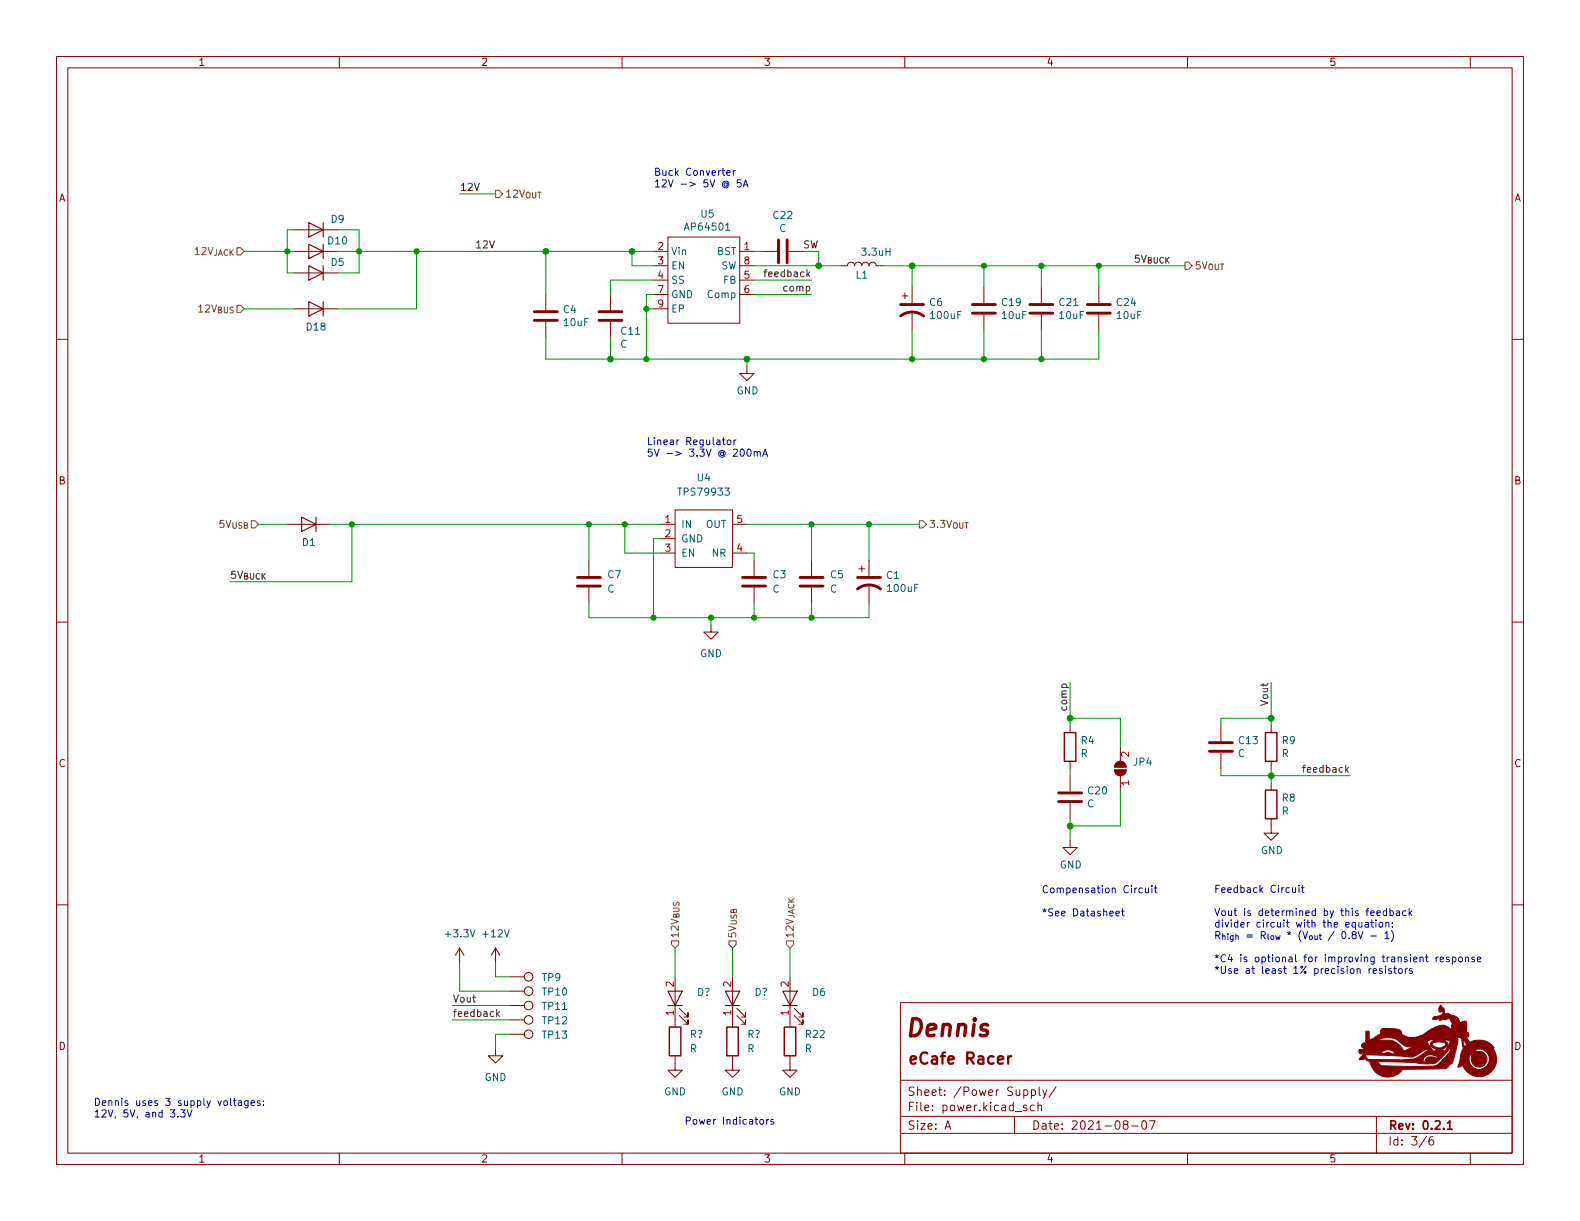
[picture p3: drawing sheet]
<svg xmlns="http://www.w3.org/2000/svg" width="279mm" height="216mm" viewBox="0 0 279 216" stroke-linecap="round" stroke-linejoin="round" font-family="sans-serif">
<g fill="none" stroke="#840000" stroke-width=".18">
<path d="M10 10h259.4v195.9h-259.4zM12 12h255.4v191.9h-255.4zM60 10v2M110 10v2M160 10v2M210 10v2M260 10v2M10 60h2M52.1 44.5h7.6M52.1 54.6h7.6M52.1 48.3h7.6M52.1 40.6h7.6"/>
<path d="M96.5 52.1v2.8M96.5 56.9v2.8M107.9 52.1v2.8M107.9 56.9v2.8M115.6 44.5h2.5M115.6 54.6h2.5M115.6 47h2.5M115.6 49.5h2.5M115.6 52.1h2.5M118.1 41.9h12.7v15.3h-12.7zM130.8 44.5h2.5M130.8 47h2.5"/>
<path d="M130.8 49.5h2.5M130.8 52.1h2.5M134.6 44.5h2.8M139.4 44.5h2.8M148.6 47h1.3a.64 .64 0 0 1 .6-.6 .64 .64 0 0 1 .6 .6 .64 .64 0 0 1 .7-.6 .64 .64 0 0 1 .6 .6 .64 .64 0 0 1 .6-.6 .64 .64 0 0 1 .7 .6 .64 .64 0 0 1 .6-.6 .64 .64 0 0 1 .6 .6h1.3M159.5 52.3h1M160 51.8v1M161.3 50.8v2.8M161.3 55.1v3.3M174 50.8v2.8M174 55.6v2.8M184.1 50.8v2.8"/>
<path d="M184.1 55.6v2.8M194.3 50.8v2.8M194.3 55.6v2.8M267.4 60h2M132.1 64.8v1.2h1.2l-1.2 1.3-1.3-1.3h1.3M50.8 92.7h7.6M104.1 99.1v2.8M116.8 92.7h2.6M116.8 95.3h2.6M116.8 97.8h2.6M119.4 90.2h10.1v10.1h-10.1zM129.5 92.7h2.6"/>
<path d="M129.5 97.8h2.6M133.3 99.1v2.8M143.5 99.1v2.8M153.7 99.1v2.8M10 110h2M104.1 103.9v2.8M125.7 110.5v1.3h1.3l-1.3 1.2-1.2-1.2h1.2M133.3 103.9v2.8M143.5 103.9v2.8M151.9 100.6h1M152.4 100.1v1M153.7 103.4v3.3"/>
<path d="M267.4 110h2M189.2 128.3v1.2M189.2 134.6v1.3M189.2 137.2v2.8M197.1 136.1h2a1.02 1.02 0 0 1-1 1.1 1.02 1.02 0 0 1-1-1.1zM197.4 134.9a1.02 1.02 0 0 1 1.1-.2 1.02 1.02 0 0 1 .6 .9h-2zM198.1 132.1v2.5M198.1 137.2v2.5M215.9 128.3v2.8M215.9 133.1v2.8M224.8 128.3v1.2M224.8 134.6v1.3"/>
<path d="M224.8 138.4v1.3M10 160h2M189.2 148.6v1.3h1.3l-1.3 1.2-1.2-1.2h1.2M189.2 142v2.8M224.8 144.8v2.5h1.3l-1.3 1.3-1.3-1.3h1.3M267.4 160h2M81.3 167.6l-.8 1.3M81.3 167.6v2.6M81.3 167.6l.7 1.3M87.6 167.6l-.7 1.3M87.6 167.6v2.6M87.6 167.6l.8 1.3"/>
<path d="M90.2 172.7h2.5M90.2 175.3h2.5M90.2 177.8h2.5M119.4 172.7v8.9M120.1 179.6l1.6 1.5v-.8v.8h-.8M120.1 178.3l1.6 1.5v-.7v.7h-.8M129.5 172.7v8.9M130.3 179.6l1.5 1.5v-.8v.8h-.7M130.3 178.3l1.5 1.5v-.7v.7h-.7M139.7 172.7v8.9M140.5 179.6l1.5 1.5v-.8v.8h-.8M140.5 178.3l1.5 1.5v-.7v.7h-.8"/>
<path d="M159.2 177.3h108.2v26.6h-108.2zM87.6 185.4v1.3h1.3l-1.3 1.3-1.2-1.3h1.2M90.2 182.9h2.5M90.2 180.3h2.5M119.4 186.7v2.5h1.2l-1.2 1.3-1.3-1.3h1.3M129.5 186.7v2.5h1.3l-1.3 1.3-1.2-1.3h1.2M139.7 186.7v2.5h1.3l-1.3 1.3-1.3-1.3h1.3M159.4 197.4h108M159.4 191h108M167.1 199.7l.5-1.5 .5 1.5M167.3 199.2h.7M179.4 197.4v3"/>
<path d="M181.5 195.5l-.3-.1-.2 .2v.2l.5 .2v.3h-.5M182.4 192.8l.4-.1 .3 .3v.4l-.1 .2h-.6M182.4 192.7v1.5M182.9 195.5l-.4-.1-.3 .3v.4l.1 .2h.6M183.5 195.6l.3-.2 .3 .1 .1 .9M183.5 194.9v1.5M183.8 192.2v1.3l.2 .2M184.4 192.7l.4 1M185.1 192.7l-.5 1.4-.2 .1M186.8 192.1l-1.3 2M198.9 198.8l-.3-.3 .1-.2 .2-.1h.4l.2 .3-.1 .2-.6 .2-.2 .2 .1 .4 .2 .2 .4-.1 .2-.2-.1-.4-.2-.2M200.1 199.1h1.2"/>
<path d="M202.1 198.2h.2a.81 .81 0 0 1 .5 .6 .81 .81 0 0 1-.3 .8l-.1 .1a.81 .81 0 0 1-.6-.6 .81 .81 0 0 1 .3-.9zM203.3 198.2h1l-.7 1.5M243.4 197.4v6.5M60 203.9v2M110 203.9v2M159.4 200.4h108M160 203.9v2M210 203.9v2M252.3 200.9l-1.3 1.9M253.4 201a.59 .59 0 0 0-.7 .6v.6l.1 .2 .5 .1 .2-.2v-.5l-.1-.2-.4-.1-.3 .3M260 203.9v2"/>
<circle cx="93.5" cy="177.8" r=".76"/>
<circle cx="93.5" cy="172.7" r=".76"/>
<circle cx="93.5" cy="175.3" r=".76"/>
<circle cx="93.5" cy="182.9" r=".76"/>
<circle cx="93.5" cy="180.3" r=".76"/>
</g>
<path d="M256 198.6l.4-.4v1.5M256 199.7h.8" fill="none" stroke="#840000" stroke-width=".3"/>
<path d="M178.3 186.8v1.3M178.9 186.8l-.4 .1-.2 .2" fill="none" stroke="#840000" stroke-width=".4"/>
<g fill="#840000" stroke="#840000" stroke-width=".18">
<path d="M241.5 182.4h.6v1.4h.3l1.7-1 .1-.1-.1-.5 .3-.3h2.3a.91 .91 0 0 1 1.1 .7l.2 .3 .3 .2a6.3 6.3 0 0 0 3.5 .4h3.6a1.04 1.04 0 0 0 1.3-1.1 1.5 1.5 0 0 1-1.8 1l-5.1 .1 1.7-.5a7.2 7.2 0 0 1 3.7-1.7l1.5 .6v-.7h.3l-.3-.4-.2-.4h.7l.3 .4h.3v.1l.1-.1h-.4l-.3-.4h-.7l-.3-.3-1.5 .3-.2-.2-1 .1-.2-.3 .3-.2h3.4l.7 .8 .1-.1-.8-.7h-3.4l3.2-.1-2.9 .1a1.34 1.34 0 0 0 1.3-.7l-.2-.3-.4 .2a.8 .8 0 0 1 .2-1.3l.4 .5a.52 .52 0 0 1 .2 .7l.1 .4 .6-.1 .6 .3a1.42 1.42 0 0 1 1.4 1.4l.6-.3h.6l.1 .8-.1 1 .4 .2v.4v.3l-.5-.1 .7 1.1a3.4 3.4 0 0 1 4.3 1l-.2 .1a3.1 3.1 0 0 1-1 4.6 3.1 3.1 0 0 1-4.4-1.6l-.8 .3 .4-1.4h1.6a1.79 1.79 0 0 0 2 1.8 1.79 1.79 0 0 0 1.5-2.2 1.79 1.79 0 0 0-2.3-1.3v.2l.3 .1a1.4 1.4 0 0 1 1.7 1.2 1.4 1.4 0 0 1-1.3 1.6 1.4 1.4 0 0 1-1.5-1.4h1.2l.1 .1 .2-.1-.2-.2-.1 .2h-1.2v-.7l-.2-.1-.2 .8h-1.6l.2-1.2h1.8l.2 .3 .1-.1-.2-.3-1.9 .1a1.05 1.05 0 0 0 .2-1.3l-.1-.8h.2l.3 1.1 .4-.4-.7-.9v.2h-.2a.58 .58 0 0 0-.8-.5 2.31 2.31 0 0 1-.1 1.8l-.8 2.6-.5 .4a1.19 1.19 0 0 1-1.5 .7l-6.7 .1a3.2 3.2 0 0 1-3.4 1.3 3.2 3.2 0 0 1-2.5-2.7h1.5l.4 .6 .4 .2h8.1a2.05 2.05 0 0 0 2.2-.8 5 5 0 0 0 1.7-2.2l-.1-.2-1.5 1.7a2.36 2.36 0 0 1-2.6 1.1h-.9a55.4 55.4 0 0 0-7.7-.4h-1.5l-.5-.2-.2-.3-.8 .2-.4-.1 .7-.8h.4l.5 .8 9.8 .1v.4l.3-.1a.99 .99 0 0 1 1.4-.8l.9 .3a1.52 1.52 0 0 0-2.6 .2h-2.9h.1a4.8 4.8 0 0 0 3.6-1.7l-.2-.2-.2 .1-1 .6a3 3 0 0 1-3 .6l-7.1-.3 .1-.2h2.9l1.4-.2 .9 .2h.5a1.67 1.67 0 0 0-2.8 0h-2.9v-.2l-.6 .2-.2-.4 .1-.3 .8-.2-.4-.4v-.4l.2-.1 1.1-.2-.6-.1v-.2l3.5-.1a3.2 3.2 0 0 1 3.3 2l1.6-.9h-.4a2.1 2.1 0 0 1-2.1-.8h4.9l1.2 1.7 .6-.3h.8l.6 .3 1-1.8-.9-.2-.1 .2a.58 .58 0 0 1 .4 .9 1.81 1.81 0 0 1-2.9-.1v-.4h.3a1.38 1.38 0 0 0 2.4 .2 1.66 1.66 0 0 0-2-.4l-.7 .2 .1-.2 .4-.3v-.1l-.2-.1-1 .4h-4.9l-.2-.2a3.3 3.3 0 0 0-3.6 0h-2.1z"/>
<path d="M197.1 136.1h2a1.02 1.02 0 0 1-1 1.1 1.02 1.02 0 0 1-1-1.1z"/>
<path d="M197.4 134.9a1.02 1.02 0 0 1 1.1-.2 1.02 1.02 0 0 1 .6 .9h-2z"/>
</g>
<g fill="none" stroke="#840000" stroke-width=".2">
<path d="M54.6 39.4l2.5 1.2-2.5 1.3zM57.1 39.4v2.5M54.6 43.2l2.5 1.3-2.5 1.2zM54.6 53.3l2.5 1.3-2.5 1.3zM54.6 47l2.5 1.3-2.5 1.2zM57.1 43.2v2.5M57.1 47v2.5M57.1 53.3v2.6M53.3 91.4l2.6 1.3-2.6 1.3zM55.9 91.4v2.6M118.1 175.3h2.5l-1.2 2.5zM118.1 177.8h2.5"/>
<path d="M128.3 175.3h2.5l-1.3 2.5zM128.3 177.8h2.5M138.4 175.3h2.6l-1.3 2.5zM138.4 177.8h2.6"/>
</g>
<g fill="none" stroke="#840000" stroke-width=".51">
<path d="M94.5 56.6h4.1M94.5 55.1h4.1M105.9 56.6h4.1M105.9 55.1h4.1M137.7 42.4v4.1M139.2 42.4v4.1M159.3 55.9a3.3 3.3 0 0 1 4 0M159.3 53.8h4M172 55.4h4M172 53.8h4M182.1 55.4h4.1M182.1 53.8h4.1"/>
<path d="M192.3 55.4h4M192.3 53.8h4M102.1 103.6h4.1M102.1 102.1h4.1M131.3 103.6h4.1M131.3 102.1h4.1M141.5 103.6h4M141.5 102.1h4M151.6 104.1a3.3 3.3 0 0 1 4.1 0M151.6 102.1h4.1M213.9 132.8h4M213.9 131.3h4"/>
<path d="M187.2 141.7h4.1M187.2 140.2h4.1"/>
</g>
<path d="M188.2 129.5h2v5.1h-2zM223.8 139.7h2v5.1h-2zM223.8 129.5h2v5.1h-2zM118.4 181.6h2v5.1h-2zM128.5 181.6h2.1v5.1h-2.1zM138.7 181.6h2v5.1h-2z" fill="none" stroke="#840000" stroke-width=".25"/>
<path d="M128.3 40.7h.8" fill="none" stroke="#006464" stroke-width=".18"/>
<path d="M87.6 33.7h.7l.6 .6-.6 .6h-.7zM41.9 43.8h.6l.7 .7-.7 .6h-.6zM41.9 54h.6l.7 .6-.7 .6h-.6zM209.5 46.4h.7l.6 .6-.6 .6h-.7zM44.4 92.1h.7l.6 .6-.6 .6h-.7zM162.6 92.1h.6l.6 .6-.6 .6h-.6zM118.7 166.4h1.3v.6l-.6 .6-.7-.6zM128.9 166.4h1.3v.6l-.7 .6-.6-.6zM139.1 166.4h1.2v.6l-.6 .6-.6-.6z" fill="none" stroke="#725600" stroke-width=".18"/>
<path d="M135.1 48.1h.5M230.3 135.7h.5M87.8 178.5v1.2M87.9 179.3l.4 .4M88.3 178.9l-.5 .5" fill="none" stroke="#0f0f0f" stroke-width=".18"/>
<g fill="none" stroke="#0000c2" stroke-width=".18">
<path d="M128.5 30.6l.6-.1v-.3h-.4l-.2 .1 .1 .6h.5M129.7 30.2v.8M130 30.2l-.3 .2M131 31.8h-.6l-.1 .6 .2-.1h.4l.2 .2-.1 .4-.2 .2-.5-.2M131.4 33.1l.5-1.3 .4 1.3M131.6 32.7h.6M127.7 77.8h.5M127.9 77.4v1.1l.3 .1M128.7 77.8h.3l.3 .2v.4l-.3 .2h-.3l-.1-.2zM129.8 77.8v.8M130.2 77.8l-.4 .2M132.2 79.5l.2-.1a.68 .68 0 0 1 .4 .6 .68 .68 0 0 1-.4 .7l-.2-.1-.1-.4z"/>
<path d="M133.4 80l.1-.2 .3 .1 .1 .8M133.4 79.8v.9M133.9 80l.2-.2 .3 .1 .1 .8M134.9 80.7l.4-1.3 .4 1.3M135 80.3h.6M202 157.1l-.4-.1-.2 .3 .1 .5h.5M202.6 157v.8l.3 .1 .2-.2M203.1 157v.9M203.7 156.6v.1M203.7 157v.9M204.1 157h.5M204.3 156.6v1.1l.3 .2"/>
<path d="M228.6 157v.7l.3 .1 .2-.1M229.1 157v.8M229.7 156.5v.2M229.7 157v.8M230.1 157h.5M230.3 156.5v1.1l.3 .2M197.3 161.5l.7-.1-.1-.2-.4-.1-.2 .2 .1 .6h.5M198.3 161.1h.5M198.5 160.7v1.1l.3 .2M240.3 163.1v.8h.4l.1-.1M240.8 163.1v.8M241.4 163.2h.5l.1 .7"/>
<path d="M242 163.4l-.4 .1-.2 .1 .2 .3h.4M242.4 163.1h.5M242.6 162.7v1.1l.3 .1M242.8 171.7l.6-.1v-.3h-.4l-.2 .2 .1 .6h.5M243.3 162.7v.1M243.3 163.1v.8M243.5 161.5l.6-.1-.1-.3-.3-.1-.2 .2 .1 .6h.4M244 163.2l.3-.1 .2 .2v.4l-.2 .2h-.3l-.1-.2zM244.4 171.3h-.3l-.2 .2 .1 .1 .4 .2v.3h-.5M245 171.3v.8M245.1 163.2l.1-.1 .3 .1 .1 .7M245.1 163.1v.8"/>
<path d="M245.2 161.1l-.4-.1-.2 .3 .1 .5h.5M245.2 160.6v1.3M245.8 161.1l.4-.1 .2 .3-.1 .5h-.5M245.8 160.6v1.3M246 171.3h-.3l-.2 .2 .1 .1 .4 .2v.3h-.5M246 164.5a1.46 1.46 0 0 1 0 2M246.2 163.8v.1M246.2 163.2v.1M246.5 171.3h.4M246.6 170.8v1.1l.3 .2M246.9 161.1h.5l.1 .8M247.4 171.3h.3l.3 .2v.4l-.3 .2h-.3l-.1-.2z"/>
<path d="M247.5 161.4h-.4l-.2 .2 .2 .3 .4-.1M248.5 171.3v.8M248.6 161.1l-.3-.1-.3 .3 .1 .5h.5M248.9 171.3l-.4 .2M249.2 160.6v1.3M249.3 161.4l.4 .5M249.7 161l-.5 .5M249.7 171.3h-.3l-.2 .2 .1 .1 .4 .2v.3h-.5M252.1 169.2h.5M252.3 168.8v1.1l.3 .2M254 169.2v.9M254.3 169.2l-.3 .3"/>
<path d="M254.7 169.7l.6-.2-.1-.2-.3-.1-.2 .2v.6h.5M256.3 169.3l-.3-.1-.2 .2v.2l.5 .1v.3h-.5M256.9 169.3l.3-.1 .3 .3-.2 .5h-.4M256.9 169.2v1.3M258.1 169.3l.3-.1 .2 .3v.3l-.2 .3-.3-.1-.2-.2zM259.2 169.3l.1-.1 .3 .1 .1 .8M259.2 169.2v.9M260.7 169.3l-.3-.1-.2 .2 .1 .2 .4 .1v.3h-.5M261.3 169.7l.6-.2-.1-.2-.3-.1-.2 .2v.6h.5M31.5 197.4v.1M31.9 196.2h.8l-.4 .5 .4 .2v.5l-.2 .1-.6-.1M33.1 196.2l.4 1.3 .4-1.3"/>
<path d="M41.3 194.6h.4M41.4 194.2v1.1l.3 .2M42.2 194.7h.5v.8M42.7 194.9l-.4 .1-.2 .2 .2 .3 .4-.1M43.9 194.6v1.1l-.3 .2-.3-.1M43.9 194.7l-.4-.1-.2 .3 .1 .5h.5M44.4 195.1l.6-.2-.1-.2-.3-.1-.2 .2 .1 .6h.4M46 194.7l-.3-.1-.2 .2 .1 .2 .4 .1v.3h-.5M46.6 195.4v.1M46.6 194.7v.1M121.4 198.2l.6-.1 .1-.2-.1-.3-.6-.1v1.3M136.8 198l-.3-.1-.2 .2 .1 .2 .4 .1v.3h-.5"/>
</g>
<g fill="none" stroke="#009600" stroke-width=".18">
<path d="M81.3 34.3h6.3M43.2 44.5h8.9M43.2 54.6h8.9M52.1 40.6h-1.3v7.7h1.3M59.7 44.5h55.9M59.7 40.6h3.8v7.7h-3.8M73.7 44.5v10.1h-14M96.5 44.5v7.6M107.9 59.7v3.8M111.8 44.5v2.5h3.8M114.3 54.6h1.3M115.6 52.1h-1.3v11.4"/>
<path d="M115.6 49.5h-7.7v2.6M133.3 52.1h10.2M133.3 47h15.3M133.3 44.5h1.3M133.3 49.5h10.2M144.8 44.5v2.5M156.2 47h53.3M161.3 47v3.8M161.3 58.4v5.1M174 47v3.8M174 58.4v5.1M184.1 47v3.8"/>
<path d="M184.1 58.4v5.1M194.3 58.4v5.1h-97.8v-3.8M194.3 47v3.8M132.1 63.5v1.3M45.7 92.7h5.1M58.4 92.7h58.4M62.2 92.7v10.2h-21.6M104.1 92.7v6.4M110.5 92.7v5.1h6.3M116.8 95.3h-1.2v13.9M132.1 92.7h30.5M132.1 97.8h1.2v1.3"/>
<path d="M143.5 92.7v6.4M153.7 92.7v6.4M104.1 106.7v2.5h49.6v-2.5M125.7 109.2v1.3M133.3 106.7v2.5M143.5 106.7v2.5M189.2 120.7v7.6M189.2 135.9v1.3M189.2 127h8.9v5.1M198.1 139.7v6.4h-8.9M215.9 135.9v1.3h22.9M224.8 120.7v7.6"/>
<path d="M224.8 135.9v2.5M224.8 127h-8.9v1.3M189.2 144.8v3.8M80 177.8h10.2M81.3 170.2v5.1h8.9M87.6 170.2v2.5h2.6M119.4 167.6v5.1M129.5 167.6v5.1M139.7 167.6v5.1M80 180.3h10.2M90.2 182.9h-2.6v2.5"/>
</g>
<g fill="#009600" stroke="#009600" stroke-width=".18">
<circle cx="104.1" cy="92.7" r=".46"/>
<circle cx="110.5" cy="92.7" r=".46"/>
<circle cx="161.3" cy="63.5" r=".46"/>
<circle cx="115.6" cy="109.2" r=".46"/>
<circle cx="125.7" cy="109.2" r=".46"/>
<circle cx="132.1" cy="63.5" r=".51"/>
<circle cx="144.8" cy="47" r=".51"/>
<circle cx="161.3" cy="47" r=".51"/>
<circle cx="63.5" cy="44.5" r=".46"/>
<circle cx="50.8" cy="44.5" r=".46"/>
<circle cx="62.2" cy="92.7" r=".46"/>
<circle cx="143.5" cy="92.7" r=".46"/>
<circle cx="143.5" cy="109.2" r=".46"/>
<circle cx="153.7" cy="92.7" r=".46"/>
<circle cx="184.1" cy="47" r=".46"/>
<circle cx="194.3" cy="47" r=".46"/>
<circle cx="133.3" cy="109.2" r=".46"/>
<circle cx="174" cy="47" r=".46"/>
<circle cx="174" cy="63.5" r=".46"/>
<circle cx="184.1" cy="63.5" r=".46"/>
<circle cx="189.2" cy="127" r=".51"/>
<circle cx="224.8" cy="127" r=".51"/>
<circle cx="189.2" cy="146.1" r=".51"/>
<circle cx="224.8" cy="137.2" r=".51"/>
<circle cx="96.5" cy="44.5" r=".51"/>
<circle cx="108" cy="63.5" r=".51"/>
<circle cx="114.3" cy="63.5" r=".46"/>
<circle cx="111.8" cy="44.5" r=".51"/>
<circle cx="114.3" cy="54.6" r=".46"/>
<circle cx="73.7" cy="44.5" r=".46"/>
</g>
<text font-size="4.2" fill="#840000" x="159.9" y="183.3">Dennis</text>
<text font-size="2.8" fill="#840000" x="160.4" y="188.2">eCafe Racer</text>
<g font-size="2.1" fill="#840000">
<text x="160.4" y="196.5">File: power.kicad_sch</text>
<text x="160.4" y="193.8">Sheet: /Power Supply/</text>
<text x="160.4" y="199.7">Size: A</text>
<text x="182.4" y="199.7">Date: 2021-08-07</text>
<text x="245.4" y="199.7">Rev: 0.2.1</text>
<text x="245.4" y="202.5">Id: 3/6</text>
</g>
<g font-size="1.8" fill="#840000">
<text x="35" y="11.6">1</text>
<text x="85" y="11.6">2</text>
<text x="135" y="11.6">3</text>
<text x="185" y="11.6">4</text>
<text x="235" y="11.6">5</text>
<text x="10.3" y="35.6">A</text>
<text x="267.7" y="35.6">A</text>
<text x="10.3" y="85.7">B</text>
<text x="267.7" y="85.7">B</text>
<text x="10.3" y="135.6">C</text>
<text x="267.7" y="135.6">C</text>
<text x="10.3" y="185.7">D</text>
<text x="267.7" y="185.7">D</text>
<text x="35" y="205.6">1</text>
<text x="85" y="205.6">2</text>
<text x="135" y="205.6">3</text>
<text x="185" y="205.6">4</text>
<text x="235" y="205.6">5</text>
</g>
<g font-size="1.8" fill="#0f0f0f">
<text x="81.3" y="33.8">12V</text>
<text x="84.5" y="43.9">12V</text>
<text x="197.4" y="46.5">5V_{BUCK}</text>
<text x="135.8" y="49">feedback</text>
<text x="138.8" y="51.5">comp</text>
<text x="40.6" y="102.3">5V_{BUCK}</text>
<text x="188.7" y="125.4" transform="rotate(-90 188.7 125.4)">comp</text>
<text x="224.3" y="124.6" transform="rotate(-90 224.3 124.6)">Vout</text>
<text x="231.1" y="136.6">feedback</text>
<text x="80" y="179.8">feedback</text>
<text x="80" y="177.3">Vout</text>
</g>
<g font-size="1.8" fill="#725600">
<text x="89.3" y="34.9">12V_{OUT}</text>
<text x="31.2" y="45.1">12V_{JACK}</text>
<text x="211.2" y="47.6">5V_{OUT}</text>
<text x="32.3" y="55.2">12V_{BUS}</text>
<text x="35.8" y="93.3">5V_{USB}</text>
<text x="164.2" y="93.3">3.3V_{OUT}</text>
<text x="120" y="166" transform="rotate(-90 120 166)">12V_{BUS}</text>
<text x="130.2" y="166" transform="rotate(-90 130.2 166)">5V_{USB}</text>
<text x="140.3" y="166" transform="rotate(-90 140.3 166)">12V_{JACK}</text>
</g>
<g font-size="1.8" fill="#0000c2">
<text x="115.6" y="31.1">Buck Converter</text>
<text x="115.6" y="33.1">12V -&gt; 5V @ 5A</text>
<text x="114.3" y="78.7">Linear Regulator</text>
<text x="114.3" y="80.7">5V -&gt; 3.3V @ 200mA</text>
<text x="184.1" y="157.9">Compensation Circuit</text>
<text x="214.6" y="157.9">Feedback Circuit</text>
<text x="214.6" y="162">Vout is determined by this feedback</text>
<text x="184.1" y="162">*See Datasheet</text>
<text x="214.6" y="164">divider circuit with the equation:</text>
<text x="214.6" y="166">R_{high} = R_{low} * (V_{out} / 0.8V - 1)</text>
<text x="214.6" y="170.1">*C4 is optional for improving transient response</text>
<text x="214.6" y="172.2">*Use at least 1% precision resistors</text>
<text x="16.5" y="195.5">Dennis uses 3 supply voltages:</text>
<text x="16.5" y="197.6">12V, 5V, and 3.3V</text>
<text x="122.9" y="198.9">Power Indicators</text>
</g>
<g font-size="1.8" fill="#006464">
<text x="58.6" y="39.4">D9</text>
<text x="121.4" y="40.8">AP64501</text>
<text x="124" y="38.5">U5</text>
<text x="136.8" y="38.7">C22</text>
<text x="137.8" y="41">C</text>
<text x="58.1" y="43.2">D10</text>
<text x="58.6" y="47">D5</text>
<text x="118.6" y="45.1">Vin</text>
<text x="118.6" y="47.6">EN</text>
<text x="126.8" y="45.1">BST</text>
<text x="127.5" y="47.6">SW</text>
<text x="152.5" y="45.2">3.3uH</text>
<text x="118.6" y="50.2">SS</text>
<text x="118.6" y="52.7">GND</text>
<text x="125.3" y="52.7">Comp</text>
<text x="127.9" y="50.2">FB</text>
<text x="151.4" y="49.3">L1</text>
<text x="54.3" y="58.4">D18</text>
<text x="99.6" y="55.4">C4</text>
<text x="99.8" y="57.7">10uF</text>
<text x="109.9" y="59.2">C11</text>
<text x="118.6" y="55.2">EP</text>
<text x="164.4" y="54.1">C6</text>
<text x="164.7" y="56.4">100uF</text>
<text x="177.2" y="54.1">C19</text>
<text x="177.3" y="56.4">10uF</text>
<text x="187.4" y="54.1">C21</text>
<text x="187.4" y="56.4">10uF</text>
<text x="197.5" y="54.1">C24</text>
<text x="197.6" y="56.4">10uF</text>
<text x="109.7" y="61.5">C</text>
<text x="130.2" y="69.7">GND</text>
<text x="120.3" y="87.6">TPS79933</text>
<text x="123.3" y="85.1">U4</text>
<text x="120.4" y="93.3">IN</text>
<text x="120.4" y="95.9">GND</text>
<text x="124.8" y="93.3">OUT</text>
<text x="53.5" y="96.5">D1</text>
<text x="120.4" y="98.4">EN</text>
<text x="126" y="98.4">NR</text>
<text x="107.4" y="104.8">C</text>
<text x="107.5" y="102.2">C7</text>
<text x="136.6" y="104.8">C</text>
<text x="136.7" y="102.2">C3</text>
<text x="146.8" y="104.8">C</text>
<text x="146.9" y="102.2">C5</text>
<text x="156.8" y="102.4">C1</text>
<text x="157" y="104.7">100uF</text>
<text x="123.8" y="116.2">GND</text>
<text x="191.2" y="131.6">R4</text>
<text x="219.1" y="131.6">C13</text>
<text x="226.8" y="131.6">R9</text>
<text x="191.1" y="133.9">R</text>
<text x="200.5" y="135.4">JP4</text>
<text x="218.9" y="133.9">C</text>
<text x="226.6" y="133.9">R</text>
<text x="192.2" y="142.8">C</text>
<text x="192.5" y="140.5">C20</text>
<text x="226.8" y="141.7">R8</text>
<text x="226.6" y="144">R</text>
<text x="187.4" y="153.5">GND</text>
<text x="222.9" y="151">GND</text>
<text x="78.9" y="165.7">+3.3V</text>
<text x="85.5" y="165.7">+12V</text>
<text x="95.9" y="173.5">TP9</text>
<text x="96" y="176">TP10</text>
<text x="96" y="178.6">TP11</text>
<text x="123.3" y="176.1">D?</text>
<text x="133.4" y="176.1">D?</text>
<text x="143.7" y="176.1">D6</text>
<text x="96" y="183.6">TP13</text>
<text x="96" y="181.1">TP12</text>
<text x="122" y="183.5">R?</text>
<text x="132.2" y="183.5">R?</text>
<text x="142.5" y="183.5">R22</text>
<text x="85.7" y="191.1">GND</text>
<text x="122" y="186.1">R</text>
<text x="132.2" y="186.1">R</text>
<text x="142.3" y="186.1">R</text>
<text x="117.4" y="193.7">GND</text>
<text x="127.6" y="193.7">GND</text>
<text x="137.7" y="193.7">GND</text>
</g>
<g font-size="1.8" fill="#a90000">
<text x="116.3" y="44.2">2</text>
<text x="116.3" y="46.7">3</text>
<text x="131.6" y="44.2">1</text>
<text x="131.6" y="46.7">8</text>
<text x="116.3" y="49.3">4</text>
<text x="116.3" y="51.8">7</text>
<text x="131.6" y="49.3">5</text>
<text x="131.6" y="51.8">6</text>
<text x="116.3" y="54.4">9</text>
<text x="117.6" y="92.5">1</text>
<text x="117.6" y="95">2</text>
<text x="130.3" y="92.5">5</text>
<text x="117.6" y="97.5">3</text>
<text x="130.3" y="97.5">4</text>
<text x="199.6" y="133.8" transform="rotate(-90 199.6 133.8)">2</text>
<text x="199.6" y="138.9" transform="rotate(-90 199.6 138.9)">1</text>
<text x="119.1" y="179.6" transform="rotate(-90 119.1 179.6)">1</text>
<text x="119.1" y="174.5" transform="rotate(-90 119.1 174.5)">2</text>
<text x="129.3" y="179.6" transform="rotate(-90 129.3 179.6)">1</text>
<text x="129.3" y="174.5" transform="rotate(-90 129.3 174.5)">2</text>
<text x="139.4" y="179.6" transform="rotate(-90 139.4 179.6)">1</text>
<text x="139.4" y="174.5" transform="rotate(-90 139.4 174.5)">2</text>
</g>
<text font-size="1.8" fill="#009600" x="141.9" y="43.9">SW</text>
</svg>
